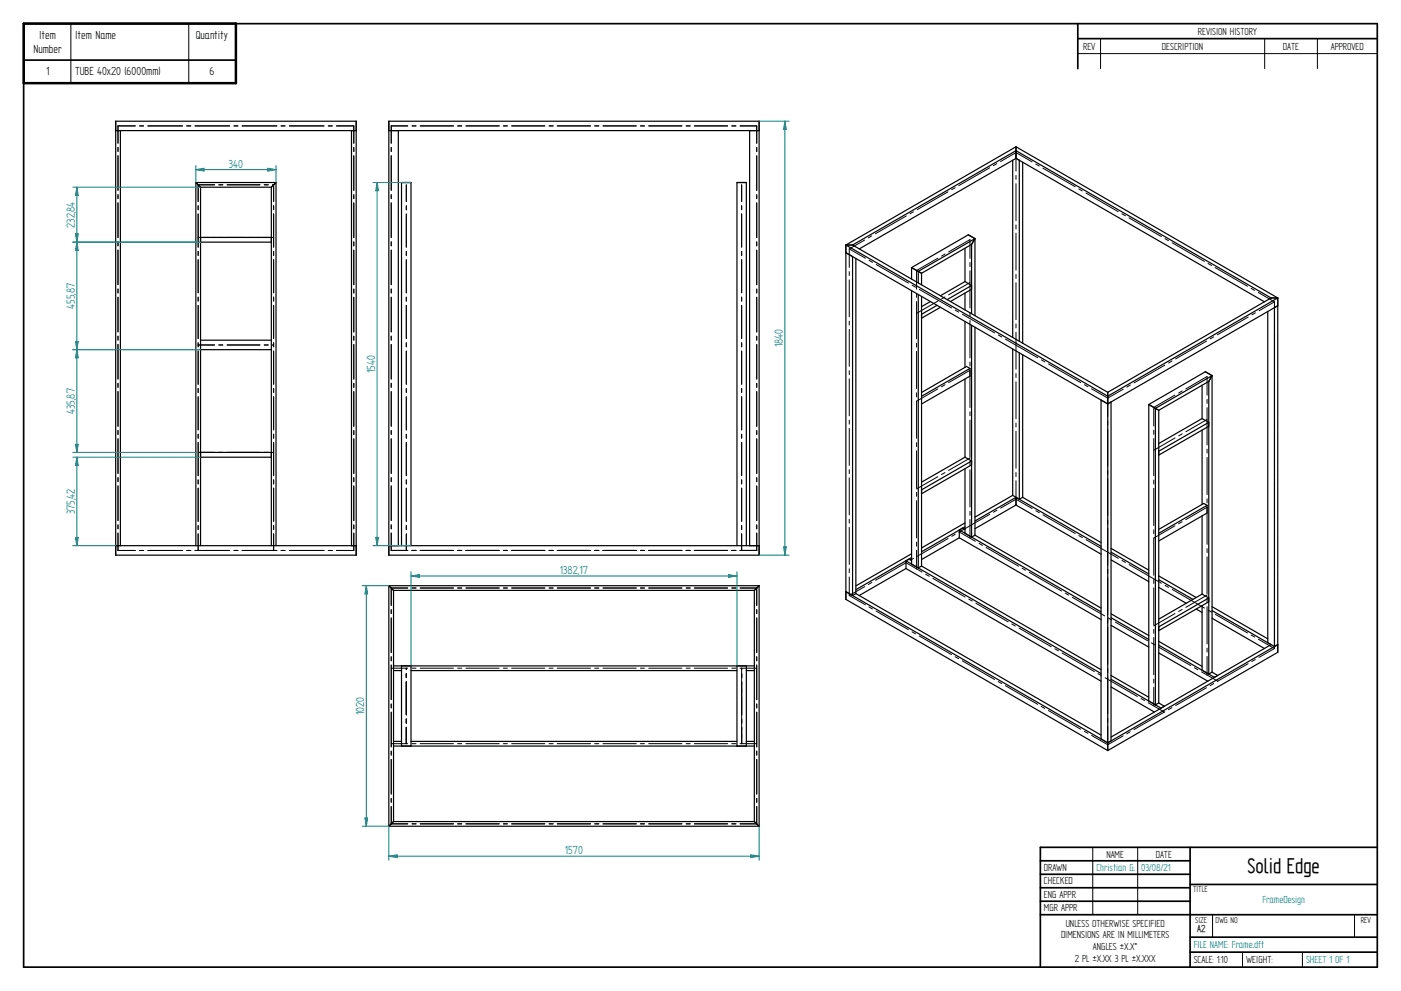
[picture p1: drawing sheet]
<svg xmlns="http://www.w3.org/2000/svg" width="594mm" height="420mm" viewBox="0 0 594 420" stroke-linecap="round" stroke-linejoin="round" font-family="sans-serif">
<g fill="none" stroke="#000" stroke-width=".72">
<path d="M10 10h574v400h-574zM457 10v19.1M457 16.4h127M10.1 25.5h89.9M504.6 359.2v50.8M584 359.2h-142.9v50.8M441.1 365h63.5M441.1 370.7h63.5M441.1 376.4h63.5M504.6 375h79.4M441.1 382.1h63.5M441.1 387.8h142.9"/>
<path d="M504.6 397.3h79.4M504.6 403.7h79.4"/>
</g>
<g fill="none" stroke="#000" stroke-width=".42">
<path d="M30 10v25.3M80 10v25.3M466.7 16.4v12.7M536.3 16.4v12.7M558.6 16.4v12.7M457 22.7h127M57.4 53.4h-7.4v7.3M59.2 53.4h1.7M62.7 53.4h14.7M79.2 53.4h1.7M82.7 53.4h14.7M99.2 53.4h1.7"/>
<path d="M102.7 53.4h14.7M119.2 53.4h1.7M122.7 53.4h14.7M139.2 53.4h1.7M142.7 53.4h7.3v7.3M172.9 53.4h-7v7.3M174.7 53.4h1.7M178.2 53.4h14.1M194 53.4h1.8M197.6 53.4h14.1M213.4 53.4h1.8M217 53.4h14"/>
<path d="M232.8 53.4h1.8M236.3 53.4h14.1M252.2 53.4h1.8M255.7 53.4h14.1M271.6 53.4h1.7M275.1 53.4h14.1M291 53.4h1.7M294.4 53.4h14.2M310.3 53.4h1.8M313.8 53.4h7.1v7.3M50 62.5v1.8M50 66v14.7"/>
<path d="M91 78.4h-7v7M92.8 78.4h1.7M96.3 78.4h13.9M112 78.4h1.7M115.5 78.4h.5v7M150 62.5v1.8M150 66v14.7M165.9 62.5v1.8M165.9 66v14.7M172.3 78.4v7M314.5 78.4v7M320.9 62.5v1.8"/>
<path d="M320.9 66v14.7M405 79.6l-1.4 .8M419.7 71.1l-13.1 7.6M422.7 69.4l-1.5 .8M430.8 64.7l6.8 3.9M430.8 64.7v7.9M430.8 74.4v1.7M430.8 77.9v15.7M430.8 64.7l-6.5 3.8M439.2 69.6l1.5 .8M442.2 71.3l13.7 7.9M50 82.5v1.7"/>
<path d="M50 86v14.8M84 87.2v1.7M84 90.7v14.1M116 87.2v1.7M116 90.7v14.1M150 82.6v1.6M150 86v14.8M165.9 82.5v1.7M165.9 86v14.8M172.3 87.2v1.7M172.3 90.7v14.1M314.5 87.2v1.7"/>
<path d="M314.5 90.7v14.1M320.9 82.6v1.6M320.9 86v14.8M369.6 100l-1.4 .8M384.3 91.6l-13.1 7.5M387.3 89.8l-1.4 .8M402 81.3l-13.1 7.6M430.8 95.4v1.7M430.8 98.8v15.8M457.4 80.1l1.5 .8M460.5 81.8l13.7 7.9M475.7 90.6l1.5 .9"/>
<path d="M478.7 92.4l13.8 7.9M50 102.5v1.8M50 106v14.7M84 100.7h32M84 106.6v1.7M84 110.1v14.1M116 106.6v1.7M116 110.1v14.1M150 102.5v1.8M150 106v14.7M165.9 102.5v1.8M165.9 106v14.7"/>
<path d="M172.3 106.6v1.7M172.3 110.1v14.1M314.5 106.6v1.7M314.5 110.1v14.1M320.9 102.5v1.8M320.9 106v14.7M360.1 105.5v7.9M360.1 115.1v1.7M360.1 118.7v15.7M360.1 105.5l6.9 4M366.6 101.8l-6.5 3.7M368.5 110.4l1.5 .9"/>
<path d="M371.6 112.1l13.6 7.9M397.7 109.5l-9 5.2v7.9M400.7 107.7l-1.5 .9M402.2 106.8l9.1-5.2v7.9M411.3 119.8l-9.1 5.2M411.3 111.3v1.7M411.3 114.8v15.8M430.8 116.3v1.8M430.8 119.8v15.8M494 101.2l1.5 .8M497 102.9l13.7 7.9M512.3 111.7l1.5 .9"/>
<path d="M515.3 113.5l13.7 7.9M50 122.5v1.7M50 126v14.8M84 126v1.7M84 129.5v14.1M116 125.9v1.8M116 129.5v14.1M150 122.6v1.6M150 126v14.8M165.9 122.5v1.7M165.9 126v14.8M172.3 126v1.7"/>
<path d="M172.3 129.5v14.1M314.5 125.9v1.8M314.5 129.5v14.1M320.9 122.6v1.6M320.9 126v14.8M360.1 136.1v1.7M360.1 139.7v15.6M386.8 120.9l1.5 .9M388.7 124.4v1.7M388.7 127.9v15.8M389.8 122.7l13.7 7.9M397.7 127.7l-9 5.1"/>
<path d="M400.7 125.9l-1.5 .8M405 131.5l1.5 .8M408.1 133.2l13.7 7.9M411.3 132.4v1.7M411.3 135.9v15.8M430.8 137.3v1.8M529.3 134.4l-13.1 7.5M530.5 122.3l1.5 .8M532.3 132.6l-1.4 .9M533.6 124l6.8 4M540.4 128l-6.5 3.7M540.4 128v7.8"/>
<path d="M540.4 137.6v1.8M50 142.5v1.7M50 146v14.7M84 146.3h7M84 145.3v1.8M84 148.8v14.1M92.8 146.3h1.7M96.3 146.3h13.9M112 146.3h1.7M115.5 146.3h.5M116 145.3v1.8M116 148.8v14.1"/>
<path d="M150 142.5v1.7M150 146v14.7M165.9 142.5v1.7M165.9 146v14.7M172.3 145.3v1.8M172.3 148.8v14.1M314.5 145.3v1.8M314.5 148.8v14.1M320.9 142.5v1.7M320.9 146v14.7M360.1 157.1v1.7M388.7 145.5v1.7"/>
<path d="M388.7 149v15.8M411.3 153.5v1.7M423.3 142l1.5 .9M426.3 143.8l13.7 7.9M430.8 140.8v15.7M430.8 158.3v1.8M441.6 152.6l1.5 .8M444.6 154.3l13.7 7.9M493.9 154.8l-13 7.5M497 153l-1.5 .9M511.6 144.6l-13.1 7.5M514.6 142.8l-1.4 .9"/>
<path d="M540.4 141.1v15.7M540.4 158.6v1.8M50 162.5v1.8M50 166v14.8M84 164.7v1.7M84 168.2v14.1M116 164.7v1.7M116 168.2v14.1M150 162.5v1.8M150 166v14.8M165.9 162.5v1.8M165.9 166v14.8"/>
<path d="M172.3 164.7v1.7M172.3 168.2v14.1M314.5 164.7v1.7M314.5 168.2v14.1M320.9 162.5v1.8M320.9 166v14.8M360.1 160.6v15.7M360.1 178.1v1.7M388.7 166.5v1.8M388.7 170.1v15.7M397.7 164.9l-9 5.2M400.7 163.1l-1.5 .9"/>
<path d="M402.2 162.2l9.1-5.2v15.8M411.3 174.6v1.7M411.3 178.1v15.8M430.8 161.8v15.7M430.8 179.3v1.8M459.9 163.1l1.4 .9M462.9 164.8l6.8 4M469.7 168.8v7.9M469.7 178.5v1.7M476.3 165l-6.6 3.8M479.3 163.2l-1.5 .9M498.2 167.5l-9 5.2v7.9"/>
<path d="M501.3 165.8l-1.5 .8M502.8 164.9l9-5.3v8M511.8 169.3v1.7M511.8 172.8v15.8M511.8 177.8l-8.9 5.2M540.4 162.1v15.7M540.4 179.6v1.8M50 182.5v1.7M50 186v14.7M84 191.8h7M84 184.1v1.7M84 187.6v14.1"/>
<path d="M92.8 191.8h1.7M96.3 191.8h13.9M112 191.8h1.7M115.5 191.8h.5M116 184.1v1.7M116 187.5v14.2M150 182.5v1.7M150 186.1v14.6M165.9 182.5v1.7M165.9 186v14.7M172.3 184.1v1.7M172.3 187.6v14.1"/>
<path d="M314.5 184.1v1.7M314.5 187.5v14.2M320.9 182.5v1.7M320.9 186.1v14.6M360.1 181.6v15.7M360.1 199.1v1.7M388.7 187.7v1.7M388.7 191.1v15.9M411.3 194.2l-9.1 5.2M411.3 195.7v1.7M411.3 199.2v15.8M430.8 182.8v15.7"/>
<path d="M469.7 181.9v15.8M469.7 199.5v1.7M489.2 182.4v1.7M489.2 185.9v15.8M498.3 185.7l-9.1 5.2M501.3 183.9l-1.5 .9M511.8 190.4v1.7M511.8 193.9v15.8M540.4 183.1v15.7M50 202.5v1.8M50 206v14.7M84 203.5v1.7"/>
<path d="M84 207v14.1M116 203.4v1.8M116 206.9v14.2M150 202.5v1.8M150 206v14.7M165.9 202.5v1.8M165.9 206v14.7M172.3 203.5v1.7M172.3 207v14.1M314.5 203.4v1.8M314.5 206.9v14.2M320.9 202.5v1.8"/>
<path d="M320.9 206v14.7M360.1 202.6v15.7M388.7 208.7v1.7M388.7 212.3v15.7M397.7 202.1l-9 5.2M400.7 200.4l-1.5 .8M411.3 216.8v1.7M419.7 218.1l-13.1 7.5M422.7 216.3l-1.4 .9M430.8 211.7l6.9 3.9M430.8 211.7l-6.5 3.7M430.8 200.3v1.8"/>
<path d="M430.8 203.8v7.9M439.2 216.5l1.5 .9M442.2 218.3l13.7 7.9M469.7 202.9v15.8M489.2 203.5v1.7M489.2 207v15.8M511.8 211.5v1.7M511.8 215v15.8M511.8 215.1l-9 5.2M540.4 200.6v1.7M540.4 204.1v15.7M50 226v7.4h7.4"/>
<path d="M50 222.5v1.7M59.2 233.4h1.7M62.7 233.4h14.7M79.2 233.4h1.7M82.7 233.4h14.7M84 222.8v1.7M84 226.4v7M99.2 233.4h1.7M102.7 233.4h14.7M116 222.8v1.7M116 226.3v7.1M119.2 233.4h1.7"/>
<path d="M122.7 233.4h14.7M139.2 233.4h1.7M150 226v7.4h-7.3M150 222.5v1.7M165.9 226v7.4h7M165.9 222.5v1.7M172.3 222.8v1.7M172.3 226.4v7M174.7 233.4h1.7M178.2 233.4h14.1M194 233.4h1.8M197.6 233.4h14.1"/>
<path d="M213.4 233.4h1.8M217 233.4h14M232.8 233.4h1.8M236.3 233.4h14.1M252.2 233.4h1.8M255.7 233.4h14.1M271.6 233.4h1.7M275.1 233.4h14.1M291 233.4h1.7M294.4 233.4h14.2M310.3 233.4h1.8M314.5 222.8v1.7"/>
<path d="M314.5 226.3v7.1M320.9 226v7.4h-7.1M320.9 222.5v1.7M360.1 220.1v1.7M360.1 223.6v15.7M384.2 238.6l6.8 3.9M384.3 238.5l-13 7.5M387.4 236.7l-1.5 .9M388.7 229.8v1.8M388.7 233.3v7.9M402 228.3l-13 7.5M405 226.5l-1.4 .9"/>
<path d="M406.8 225.6l6.8 3.9M411.3 220.3v7.8M415.2 230.4l1.4 .8M418.2 232.1l13.7 7.9M457.5 227.1l1.5 .8M460.5 228.8l13.7 7.9M469.7 220.5v1.7M469.7 223.9v15.7M475.8 237.6l1.5 .9M478.8 239.4l13.7 7.9M489.2 224.6v1.7M498.2 222.9l-9 5.2v15.8"/>
<path d="M501.3 221.2l-1.5 .8M511.8 232.6v1.7M511.8 236.1v15.8M540.4 221.6v1.7M540.4 225.1v15.7M165.9 258.4v1.8M172.9 249.3h-7v7.4M174.7 249.3h1.7M178.2 249.3h14.1M194 249.3h1.8M197.6 249.3h14.1M213.4 249.3h1.8"/>
<path d="M217 249.3h14M232.8 249.3h1.8M236.3 249.3h14.1M252.2 249.3h1.8M255.7 249.3h14.1M271.6 249.3h1.7M275.1 249.3h14.1M291 249.3h1.7M294.4 249.3h14.2M310.3 249.3h1.8M313.8 249.3h7.1v7.4M320.9 258.4v1.8"/>
<path d="M360.1 252.5l6.8 3.9M360.1 241.1v1.7M360.1 244.6v7.9M366.7 248.7l-6.6 3.8M368.5 257.3l1.4 .9M369.7 246.9l-1.5 .9M371.5 259.1l13.7 7.9M392.5 243.5l1.5 .8M395.6 245.2l13.6 7.9M410.8 254l1.5 .8M413.8 255.7l13.7 8M433.4 240.9l1.5 .9"/>
<path d="M436.4 242.7l13.7 7.9M451.7 251.5l1.5 .8M454.7 253.2l13.7 7.9M469.7 241.4v1.8M469.7 244.9v15.7M489.2 245.7v1.7M489.2 249.2v15.8M494 248.2l1.5 .8M497.1 249.9l13.6 7.9M501.3 258.4l-1.5 .8M511.8 253.7v1.7M511.8 257.2v15.8"/>
<path d="M511.8 252.3l-9 5.2M512.3 258.7l1.5 .8M540.4 242.6v1.7M540.4 246.1v15.7M165.9 262v14.7M165.9 278.4v1.8M320.9 262v14.7M320.9 278.4v1.8M386.8 267.9l1.4 .8M389.8 269.6l13.7 7.9M405 278.4l1.5 .9M429 264.5l1.5 .9"/>
<path d="M432.1 266.3l13.7 7.9M447.3 275.1l1.5 .8M450.3 276.8l13.8 7.9M469.7 262.4v1.8M469.7 265.9v15.7M469.9 262l1.5 .9M473 263.8l13.7 7.9M488.2 272.5l1.5 .9M489.2 266.8v1.7M489.2 270.3v15.8M491.2 274.3l13.7 7.9M498.2 260.1l-9 5.2"/>
<path d="M511.8 274.8v1.7M511.8 278.3v7.9M515.3 260.4l13.7 8M530.6 269.2l1.4 .9M532.3 279.6l-1.5 .9M533.6 271l6.8 4M540.4 263.6v1.7M540.4 267.1v7.9M540.4 275l-6.5 3.7M165.9 283.3h7M165.9 281.9v14.8M165.9 298.4v1.8"/>
<path d="M172.3 283.3v.5M172.3 285.6v1.7M172.3 289.1v14M174.7 283.3h1.7M178.2 283.3h14.1M194 283.3h1.8M197.6 283.3h14.1M213.4 283.3h1.7M217 283.3h14M232.8 283.3h1.7M236.3 283.3h14.1M252.2 283.3h1.7"/>
<path d="M255.7 283.3h14.1M271.6 283.3h1.7M275.1 283.3h14M291 283.3h1.6M294.4 283.3h14.1M310.3 283.3h1.7M313.8 283.3h7.1M314.5 283.3v32M320.9 281.9v14.8M320.9 298.4v1.8M408 280.2l13.7 7.9M423.3 289l1.5 .8"/>
<path d="M426.3 290.7l13.7 7.9M441.5 299.5l1.5 .9M465.6 285.6l1.5 .9M468.6 287.4l13.7 7.9M469.7 283.4v1.8M469.7 286.9v15.7M483.9 296.2l1.4 .8M486.9 297.9l6.8 4M489.2 287.9v1.7M489.2 291.4v7.9M506.5 283.1l1.5 .9M509.5 284.9l6.9 3.9"/>
<path d="M511.6 291.6l-13.1 7.5M514.6 289.8l-1.4 .9M529.2 281.4l-13 7.5M165.9 315.3h7M165.9 301.9v14.8M165.9 318.4v1.8M172.3 304.8v1.8M172.3 308.4v6.9M174.7 315.3h1.7M178.2 315.3h14.1M194 315.3h1.8M197.6 315.3h14.1"/>
<path d="M213.4 315.3h1.7M217 315.3h14M232.8 315.3h1.7M236.3 315.3h14.1M252.2 315.3h1.7M255.7 315.3h14.1M271.6 315.3h1.7M275.1 315.3h14M291 315.3h1.6M294.4 315.3h14.1M310.3 315.3h1.7M313.8 315.3h7.1"/>
<path d="M320.9 301.9v14.8M320.9 318.4v1.8M444.6 301.2l13.7 8M459.8 310l1.5 .9M462.9 311.8l6.8 4M469.7 304.4v1.8M469.7 307.9v7.9M476.2 312l-6.5 3.8M479.2 310.3l-1.4 .8M493.9 301.8l-13.1 7.5M496.9 300l-1.4 .9M165.9 321.9v14.8"/>
<path d="M165.9 338.5v1.7M320.9 321.9v14.8M320.9 338.5v1.7M165.9 341.9v7.4h7M174.7 349.3h1.7M178.2 349.3h14.1M194 349.3h1.8M197.6 349.3h14.1M213.4 349.3h1.8M217 349.3h14M232.8 349.3h1.8M236.3 349.3h14.1"/>
<path d="M252.2 349.3h1.8M255.7 349.3h14.1M271.6 349.3h1.7M275.1 349.3h14.1M291 349.3h1.7M294.4 349.3h14.2M310.3 349.3h1.8M320.9 341.9v7.4h-7.1M463.4 359.2v28.6M482.4 359.2v28.6M514.2 387.9v9.4M574.4 387.9v9.4"/>
<path d="M526.9 403.7v6.3M552.3 403.7v6.3"/>
</g>
<g fill="none" stroke="#000" stroke-width=".51">
<path d="M49.1 55.4h101.9M49.1 51.4h101.9v184h-101.9zM51 55.4v176M149 55.4v176M164.9 51.4h157v184h-157v-4M164.9 51.4v180M164.9 51.4v4h157M168.9 55.4v176M317.9 55.4v176M83.1 77.4l1.9 2M83.1 77.4h33.9M83.1 77.4v154"/>
<path d="M85 79.4v152M85 79.4h30.1M115.1 79.4v152M117 77.4v154M117 77.4l-1.9 2M429.4 67.9v75.2M430.8 62.2v4.9M430.8 62.2l111 64.1M430.8 67.1l105.4 60.9M430.8 62.2l-72.1 41.7M430.8 67.1l-66.4 38.4M432.2 67.9v76.8"/>
<path d="M433.7 68.8v76.7M85 102.7h30.1M85 100.7h30.1M358.7 103.9l111 64.1 72.1-41.7M358.7 103.9h2.8M358.7 103.9v150.2l111 64.1M361.5 103.9l108.2 62.4M361.5 103.9l69.3-40 108.2 62.4M362.9 109.6v142.1M386.5 113.5l2.9 1.6M386.5 113.5v4.8M389.4 115.1l1.4 .8"/>
<path d="M389.4 115.1v4.9M390.8 115.9v4.9M409.2 105.3v14.1M409.2 119.4l2.8 1.6-10.4 6M409.2 119.4l-10.4 6M412 103.6v29.4M412 103.6l-21.2 12.3M413.4 101.2l-24 13.9M413.4 101.2l-2.8-1.6-24.1 13.9M413.4 101.2v32.7M413.4 101.2l-1.4 2.4M386.5 123.2v116l2.9 1.6"/>
<path d="M389.4 124.9v115.9M390.8 125.7v114.3M394.5 127.8l-3.7 2.2M397.3 129.5l-6.5 3.8M398.8 130.3l-8 4.6M409.2 124.3v7.1M409.2 136.3v19.5M412 137.9v89.9M412 122.6l-9 5.2M413.4 138.8v88.1M537.6 132v140.5l2.8 1.6M539 126.3l-69.3 40"/>
<path d="M539 126.3h2.8M541.8 126.3v150.3l-72.1 41.6M85 144.2h30.1M85 148.3h30.1M411.3 156.2v3.3l-20.5 11.8M411.3 156.2l-1.4-.8-19.1 11M411.3 156.2l-20.5 11.8M429.4 148v62M432.2 149.6v62.1M433.7 150.4v60.5M514 159.3l-24.1 13.8M514 159.3l-2.9-1.7-24 13.9"/>
<path d="M514 159.3v125.7M514 159.3l-1.4 2.4M409.2 160.7v33.1M469.7 171.2l72.1-41.6-1.4 .8v143.7M469.7 166.3v151.9M469.7 171.2l-111-64.1 2.8 1.7v143.7M469.7 171.2l-2.8-1.6v143.7l2.8 1.7M471.1 170.4v143.7l-1.4 .9M487.1 171.5l2.8 1.6M487.1 171.5v125.7l2.8 1.7M489.9 173.1l1.5 .8M489.9 173.1v125.8"/>
<path d="M491.4 173.9v124.1M509.7 163.3v14.2M509.7 177.5l2.9 1.6-21.2 12.2M509.7 177.5l-18.3 10.5M512.6 161.7l-21.2 12.2M512.6 161.7v124.1M85 191.8h30.1M85 193.8h30.1M409.2 198.7v27.4l2.8 1.7M409.2 193.8l2.8 1.7-21.2 12.2M409.2 193.8l-18.4 10.6M412 197.1l-21.2 12.2"/>
<path d="M509.7 182.3v31.5M512.6 180.7l-21.2 12.3M429.4 210l-16 9.2M429.4 210l2.8 1.7M430.8 214.1l36.1 20.9M430.8 210.9l36.1 20.7M430.8 214.1l-17.4 10.1M430.8 210.9l-17.4 10M430.8 210.9v3.2M433.7 210.9l33.2 19.1M433.7 210.9l-1.5 .8M509.7 218.7v33.2"/>
<path d="M511.8 214.2l-1.4-.8-19 11.1M511.8 214.2v3.3l-20.4 11.9M511.8 214.2l-20.4 11.9M49.1 231.4h101.9M164.9 231.4h157M170.3 231.4v-154h4v154M312.5 231.4v-154h4v154M385.6 237l.9 .5M386.5 234.8l-23.6 13.6M386.5 236.4l-23.6 13.6M390.8 240l76.1 43.9M390.8 240l-1.4 .8"/>
<path d="M406.8 228l60.1 34.7M406.8 228l-16 9.2M406.8 228v-3.3l60.1 34.7M408.2 223.9l1 .6M409.2 221.7l-18.4 10.6M409.2 223.4l-18.4 10.5M413.4 226.9l-1.4 .9M413.4 226.9l53.5 30.9M471.1 232.5l16 9.2M471.1 237.4l16 9.2M471.1 234.1l16 9.2M164.9 248.3v102"/>
<path d="M164.9 248.3h157M164.9 248.3l2 2M166.9 250.3h153M166.9 250.3v98M319.9 250.3v98M321.9 248.3v102M321.9 248.3l-2 2M361.5 252.5l-2.8-1.6 111 64.1M362.9 251.7l104 60M362.9 251.7l-1.4 .8M384.2 241l-19.8 11.5M384.2 241v-3.2l82.7 47.7"/>
<path d="M384.2 241l82.7 47.8M491.4 244.2l15.8 9.1M491.4 249l11.6 6.8M491.4 245.8l14.4 8.3M507.2 258.2l2.5 1.5M509.7 256.8v27.4l2.9 1.6M509.7 251.9l2.9 1.6-21.2 12.3M509.7 251.9l-18.3 10.6M512.6 255.1l-21.2 12.3M514 258.9l25 14.4-67.9 39.2M514 257.2l23.6 13.6M471.1 260.2l16 9.3"/>
<path d="M471.1 265.1l16 9.3M471.1 261.9l16 9.2M491.4 273.6l23.6 13.6 1.4-.8-2.4-1.4M491.4 271.9l18.3 10.6M491.4 276.8l20.7 12M514 262.1l22.2 12.9M540.4 274.1l1.4-.8-72.1 41.7M166.9 284.3h3.4M166.9 282.3h153M170.3 282.3v34M174.3 284.3h138.2M174.3 282.3v34"/>
<path d="M312.5 282.3v34M316.5 284.3h3.4M316.5 282.3v34M471.1 288l21.2 12.2 1.4-.8-2.3-1.4M471.1 291.3l18.4 10.6M471.1 286.4l16 9.2M491.4 298l-1.5 .9M514 285l-1.4 .8M166.9 314.3h3.4M166.9 316.3h153M174.3 314.3h138.2M316.5 314.3h3.4"/>
<path d="M164.9 350.3h157M166.9 348.3h153M166.9 348.3l-2 2M319.9 348.3l2 2"/>
</g>
<path d="M10.1 10h89.9v25.3h-89.9z" fill="none" stroke="#000" stroke-width="1.1"/>
<path d="M83.1 71.9l3.4-.6v1.2zM83.1 70.2v7.2M117 70.2v7.2" fill="none" stroke="#008080" stroke-width=".42"/>
<path d="M83.1 71.9l3.4-.6v1.2z" fill="#008080"/>
<path d="M113.5 71.3l3.5 .6-3.5 .6z" fill="none" stroke="#008080" stroke-width=".42"/>
<path d="M113.5 71.3l3.5 .6-3.5 .6z" fill="#008080"/>
<path d="M83.1 71.9h33.9M30.9 193.8h54.1M32.6 193.8l.6 3.5h-1.2zM30.9 231.4h18.2" fill="none" stroke="#008080" stroke-width=".42"/>
<path d="M32.6 193.8l.6 3.5h-1.2z" fill="#008080"/>
<path d="M32 227.9h1.2l-.6 3.5z" fill="none" stroke="#008080" stroke-width=".42"/>
<path d="M32 227.9h1.2l-.6 3.5z" fill="#008080"/>
<path d="M30.9 148.3h54.1M30.9 191.8h53.1M32 188.3h1.2l-.6 3.5zM32.6 193.8v37.6" fill="none" stroke="#008080" stroke-width=".42"/>
<path d="M32 188.3h1.2l-.6 3.5z" fill="#008080"/>
<path d="M32.6 148.3l.6 3.4h-1.2z" fill="none" stroke="#008080" stroke-width=".42"/>
<path d="M32.6 148.3l.6 3.4h-1.2z" fill="#008080"/>
<path d="M30.9 102.7h54.1M30.9 148.3h54.1M32 144.7h1.2l-.6 3.6zM32.6 148.3v43.5" fill="none" stroke="#008080" stroke-width=".42"/>
<path d="M32 144.7h1.2l-.6 3.6z" fill="#008080"/>
<path d="M32.6 102.7l.6 3.5h-1.2z" fill="none" stroke="#008080" stroke-width=".42"/>
<path d="M32.6 102.7l.6 3.5h-1.2z" fill="#008080"/>
<path d="M30.9 79.4h54.1M32 99.1h1.2l-.6 3.6zM30.9 102.7h54.1M32.6 102.7v45.6" fill="none" stroke="#008080" stroke-width=".42"/>
<path d="M32 99.1h1.2l-.6 3.6z" fill="#008080"/>
<path d="M32.6 79.4l.6 3.5h-1.2z" fill="none" stroke="#008080" stroke-width=".42"/>
<path d="M32.6 79.4l.6 3.5h-1.2z" fill="#008080"/>
<path d="M32.6 79.4v23.3M164.9 350.3v14.4M321.9 350.3v14.4M318.4 362.4l3.5 .6-3.5 .6z" fill="none" stroke="#008080" stroke-width=".42"/>
<path d="M318.4 362.4l3.5 .6-3.5 .6z" fill="#008080"/>
<path d="M164.9 363l3.5-.6v1.2z" fill="none" stroke="#008080" stroke-width=".42"/>
<path d="M164.9 363l3.5-.6v1.2z" fill="#008080"/>
<path d="M158.2 77.4h16.1M158.2 231.4h16.1M159.3 227.9h1.2l-.6 3.5zM164.9 363h157" fill="none" stroke="#008080" stroke-width=".42"/>
<path d="M159.3 227.9h1.2l-.6 3.5z" fill="#008080"/>
<path d="M159.9 77.4l.6 3.5h-1.2z" fill="none" stroke="#008080" stroke-width=".42"/>
<path d="M159.9 77.4l.6 3.5h-1.2z" fill="#008080"/>
<path d="M159.9 77.4v154M153.6 248.3h11.3M153.6 350.3h11.3M154.7 346.8h1.2l-.6 3.5z" fill="none" stroke="#008080" stroke-width=".42"/>
<path d="M154.7 346.8h1.2l-.6 3.5z" fill="#008080"/>
<path d="M155.3 248.3l.6 3.5h-1.2z" fill="none" stroke="#008080" stroke-width=".42"/>
<path d="M155.3 248.3l.6 3.5h-1.2z" fill="#008080"/>
<path d="M155.3 248.3v102M174.3 244.2l3.5-.6v1.2zM174.3 242.4v39.9M312.5 242.4v39.9" fill="none" stroke="#008080" stroke-width=".42"/>
<path d="M174.3 244.2l3.5-.6v1.2z" fill="#008080"/>
<path d="M309 243.6l3.5 .6-3.5 .6z" fill="none" stroke="#008080" stroke-width=".42"/>
<path d="M309 243.6l3.5 .6-3.5 .6z" fill="#008080"/>
<path d="M321.9 51.4h12.7M332.8 51.4l.6 3.5h-1.1zM321.9 235.4h12.7M174.3 244.2h138.2" fill="none" stroke="#008080" stroke-width=".42"/>
<path d="M332.8 51.4l.6 3.5h-1.1z" fill="#008080"/>
<path d="M332.3 231.9h1.1l-.6 3.5z" fill="none" stroke="#008080" stroke-width=".42"/>
<path d="M332.3 231.9h1.1l-.6 3.5z" fill="#008080"/>
<path d="M332.8 51.4v184" fill="none" stroke="#008080" stroke-width=".42"/>
<text font-size="10.1" x="529" y="370.2">Solid Edge</text>
<g font-size="5.6">
<text x="16.6" y="16.6">Item</text>
<text x="31.8" y="16.6">Item Name</text>
<text x="83" y="16.6">Quantity</text>
<text x="14.2" y="22.4">Number</text>
<text x="19.5" y="32">1</text>
<text x="31.8" y="32">TUBE 40x20 (6000mm)</text>
<text x="88.8" y="32">6</text>
</g>
<g font-size="5.6" fill="#008080">
<text x="97.1" y="71">340</text>
<text x="31.7" y="96.6" transform="rotate(-90 31.7 96.6)">232,84</text>
<text x="31.7" y="131" transform="rotate(-90 31.7 131)">455,87</text>
<text x="332" y="147.3" transform="rotate(-90 332 147.3)">1840</text>
<text x="159" y="158.2" transform="rotate(-90 159 158.2)">1540</text>
<text x="31.7" y="175.5" transform="rotate(-90 31.7 175.5)">435,87</text>
<text x="31.7" y="218.1" transform="rotate(-90 31.7 218.1)">375,42</text>
<text x="237.4" y="243.3">1382,17</text>
<text x="154.4" y="303.2" transform="rotate(-90 154.4 303.2)">1020</text>
<text x="239.5" y="362.1">1570</text>
</g>
<g font-size="4.9">
<text x="507.9" y="14.7">REVISION HISTORY</text>
<text x="459.3" y="21">REV</text>
<text x="492.7" y="21">DESCRIPTION</text>
<text x="544" y="21">DATE</text>
<text x="564.3" y="21">APPROVED</text>
<text x="469.1" y="363.6">NAME</text>
<text x="490.1" y="363.6">DATE</text>
<text x="442.7" y="369.3">DRAWN</text>
<text x="442.7" y="375">CHECKED</text>
<text x="442.7" y="380.7">ENG APPR</text>
<text x="442.7" y="386.4">MGR APPR</text>
<text x="451.9" y="392.9">UNLESS OTHERWISE SPECIFIED</text>
<text x="449.9" y="397.9">DIMENSIONS ARE IN MILLIMETERS</text>
<text x="455.7" y="407.8">2 PL ±X.XX 3 PL ±X.XXX</text>
<text x="463.5" y="402.9">ANGLES ±X.X°</text>
<text x="506.2" y="408.3">SCALE: 1:10</text>
<text x="528.4" y="408.3">WEIGHT:</text>
</g>
<g font-size="4.9" fill="#008080">
<text x="464.9" y="369.3">Christian G.</text>
<text x="483.9" y="369.3">03/08/21</text>
<text x="535.3" y="382.9">FrameDesign</text>
<text x="506.2" y="402">FILE NAME: Frame.dft</text>
<text x="553.8" y="408.4">SHEET 1 OF 1</text>
</g>
<text font-size="4.8" x="507.7" y="395.3">A2</text>
<g font-size="4.1">
<text x="505.9" y="378.3">TITLE</text>
<text x="506.9" y="391.1">SIZE</text>
<text x="515.4" y="391.1">DWG NO</text>
<text x="577" y="391.1">REV</text>
</g>
</svg>
